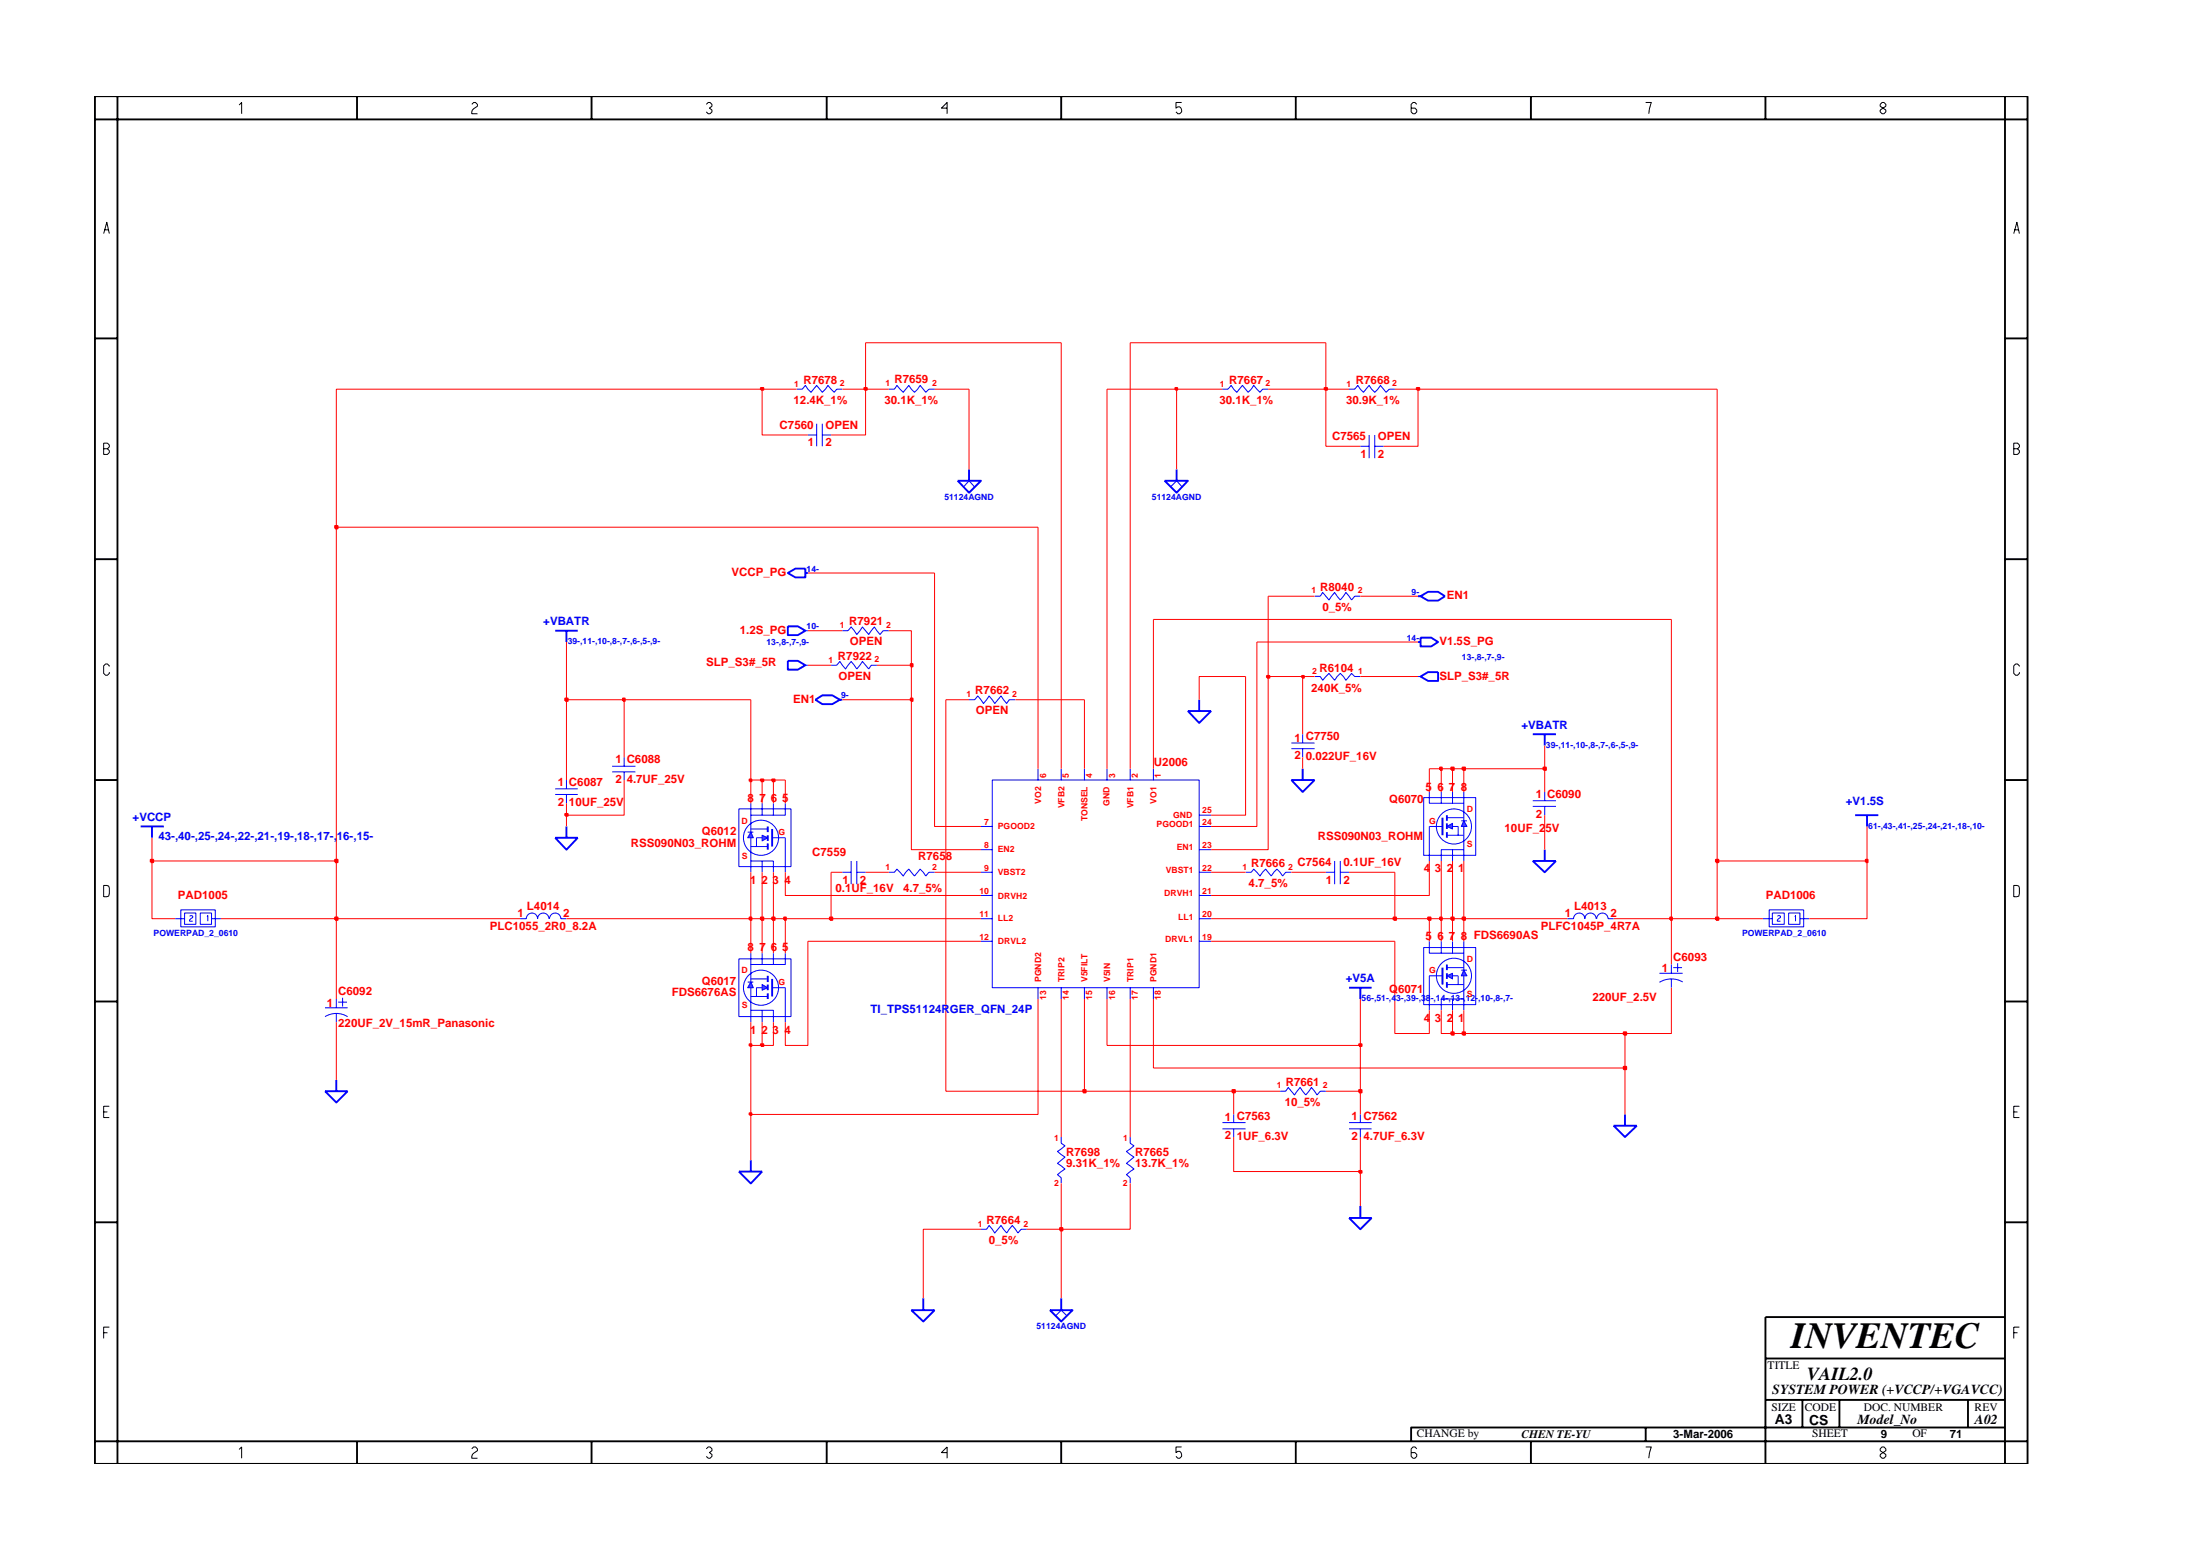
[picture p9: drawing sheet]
<svg xmlns="http://www.w3.org/2000/svg" width="297mm" height="210mm" viewBox="0 0 297 210" stroke-linecap="round" stroke-linejoin="round" font-family="sans-serif">
<path d="M106.4 89.2h1.3l1 .6-1 .6h-1.3zM19 111.5h3.1M20.5 111.5v1.6M75 113.1h3l-1.5 1.6zM76.5 111.5v1.6M174.4 105.3h3.1l-1.6 1.6zM175.9 103.7v1.6M104.3 132.1v2.4" fill="none" stroke="#00f" stroke-width=".25"/>
<g fill="none" stroke="#00f" stroke-width=".14">
<path d="M109.1 58.7h1.2M110.3 57.2v3M111 58.7h1.2M111 57.2v3M120 52.5h.8l.3-.5 .8 .9 .8-.9 .8 .9 .7-.9 .8 .9 .4-.4h.8M165 52.5h.8l.4-.5 .8 .9 .8-.9 .7 .9 .8-.9 .8 .9 .4-.4h.7M182.1 52.5h.8l.4-.5 .8 .9 .8-.9 .7 .9 .8-.9 .7 .9 .5-.4h.7M108.7 89.8h.4M112.2 89.8h.8l.4-.5 .8 1 .7-1 .8 1 .7-1 .9 1 .3-.5h.8M113.7 85.1h.8l.4-.5 .8 1 .7-1 .9 1 .8-1 .7 1 .4-.5h.8M175.9 99.1v1.2M132.4 111.5h1.6"/>
<path d="M132.4 114.7h1.6M132.4 117.7h1.6M134 105.3h27.9v28h-27.9zM140.2 103.7v1.6M143.3 103.7v1.6M146.4 103.7v1.6M149.5 103.7v1.6M152.6 103.7v1.6M155.7 103.7v1.6M161.9 111.5h1.6M161.9 114.7h1.6M161.9 117.7h1.6"/>
<path d="M161.9 110h1.6M174.4 100.3h3.1M174.4 101h3.1M175.9 101v1.2M104.3 133.3h1.7M132.4 120.8h1.6M132.4 124h1.6M132.4 127h1.6M140.2 133.3v1.5M143.3 133.3v1.5M146.4 133.3v1.5M149.5 133.3v1.5"/>
<path d="M152.6 133.3v1.5M155.7 133.3v1.5M161.9 120.8h1.6M161.9 124h1.6M161.9 127h1.6"/>
</g>
<path d="M101.4 132.5l.3 .8h-.7z" fill="#3c3cc8"/>
<path d="M101 132.5h.7M101.4 132.5l.3 .8h-.7z" fill="none" stroke="#00f" stroke-width=".14"/>
<path d="M102.9 132.9l.8 .4-.8 .3z" fill="#3c3cc8"/>
<g fill="none" stroke="#00f" stroke-width=".14">
<path d="M158 65.7l.9-.8 .7 .8M108.7 85.1h.4M130.8 94.4h.8l.4-.5 .8 1 .7-1 .8 1 .9-1 .7 1 .4-.5h.8M82.7 103.4h3.1M82.7 104.2h3.1M84.3 102.2v1.2M84.3 104.2v1.1M168.2 117.7h.7l.4-.4 .8 .9 .8-.9 .7 .9 .8-.9 .8 .9 .4-.5h.8M179 117.7h1.2M180.2 116.2v3.1M181 117.7h1.1M181 116.2v3.1"/>
<path d="M207 108.1h3.1M207 108.8h3.1M208.6 106.9v1.2M208.6 108.8v1.2M43.9 137.2a2.88 2.88 0 0 1 3 0M43.9 136h3M45.4 134.8v1.2M45.4 136.8v1.2M45.7 135.2h1.1M46.3 134.6v1.2M99.8 129.4h7v7.8h-7zM101.4 134.5h2.3"/>
<path d="M101.4 132.1h2.3M101.4 128.6v3.9M101.4 133.3v4.7M101.4 136.3h3v1.7M102.9 132.9l.8 .4-.8 .3zM102.9 133.3h-.8v1.2M102.9 128.6v1.6M102.9 136.3v1.7M104.4 128.6v1.6M106 128.6v1.6h-4.6M106 133.3v4.7M193 131.7h1.8"/>
<path d="M224.1 131.3h3.1M225.7 130.2v1.1M225.7 132.1v1.2M225.9 130.6h1.2M226.5 130v1.2M227.2 132.5a3 3 0 0 0-3.2 .1M143.3 153.4v.9l.5 .3-1 .8 1 .8-1 .8 1 .8-1 .7 .5 .4v.8M152.6 153.4v.9l.5 .3-1 .8 1 .8-1 .8 1 .8-1 .7 .5 .4v.8M165 151.5h3.2M165 152.3h3.2M166.6 150.4v1.1M166.6 152.3v1.1"/>
<path d="M172.8 147.3h.8l.3-.5 .9 1 .7-1 .8 1 .8-1 .7 1 .5-.5h.7M182.1 151.5h3.1M182.1 152.3h3.1M183.7 150.4v1.1M183.7 152.3v1.1"/>
<circle cx="102.7" cy="133.3" r="2.37"/>
</g>
<g fill="none" stroke="#00f" stroke-width=".25">
<path d="M157.3 64.9h3.1l-1.5 1.6zM158.9 63.4v1.5M106.4 84.5h1.3l1 .6-1 .6h-1.3zM160.4 96h3.1l-1.6 1.6zM161.9 94.4v1.6M103.7 131.7v.8M103.7 132.9v.7M103.7 134.1v.7M182.1 133.3h3.1M183.7 133.3v1.5M194.8 130.6v2.3M99.8 158.1h3.1l-1.5 1.6z"/>
<path d="M101.4 156.6v1.5"/>
</g>
<path d="M197.6 130.9l.5 .8h-.8z" fill="#3c3cc8"/>
<path d="M197.3 130.9h.8M197.6 130.9l.5 .8h-.8z" fill="none" stroke="#00f" stroke-width=".14"/>
<path d="M195.4 131.7l.7-.4v.8z" fill="#3c3cc8"/>
<g fill="none" stroke="#00f" stroke-width=".14">
<path d="M177.5 80.5h.8l.3-.5 .8 1 .8-1 .8 1 .7-1 .8 1 .4-.5h.8M113.7 117.7h1.2M114.9 116.2v3.1M115.7 117.7h1.2M115.7 116.2v3.1M193 111.5h1.8M192.2 127.9h7v7.7h-7zM193 127v1.6h4.6M193 131.7v4.6M194.6 127v1.6M195.4 131.7l.7-.4v.8zM195.4 132.9h2.2"/>
<path d="M195.4 130.6h2.2M196.1 131.7h.8v1.2M196.1 127v1.6M196.1 134.8v1.5M197.6 127v3.9M197.6 131.7v4.6M197.6 134.8h-3v1.5M238 124h1.3M238.9 122.8h4.6v2.3h-4.6zM239.3 123.2h1.6v1.5h-1.6zM240 123.6h.1h.3v.2l-.4 .3v.2h.4M241.5 123.2h1.5v1.5h-1.5z"/>
<path d="M242.3 123.7l.1-.1v.7M243 124h1.3"/>
<circle cx="196.3" cy="131.7" r="2.37"/>
</g>
<g fill="none" stroke="#00f" stroke-width=".25">
<path d="M75 85.1h3M76.5 85.1v1.5M110.1 94.4l.9-.6h1.4l1 .6-1 .6h-1.4zM113.4 94.4h.3M191.5 80.5h.3M191.5 86.6h.3M191.8 80.5l1-.6h1.4l.9 .6-.9 .6h-1.4zM191.8 86h1.4l1 .6-1 .6h-1.4zM194.8 110.3v2.4M207 116.2h3.1l-1.5 1.5zM208.6 114.7v1.5M250.5 110h3.1"/>
<path d="M252.1 110v1.5M195.4 130.2v.7M195.4 131.3v.8M195.4 132.5v.8M43.9 147.3h3l-1.5 1.5zM45.4 145.7v1.6M123 176.8h3.2l-1.5 1.5zM124.7 175.2v1.6"/>
</g>
<path d="M197.6 110.8l.5 .7h-.8z" fill="#3c3cc8"/>
<path d="M197.3 110.8h.8M197.6 110.8l.5 .7h-.8z" fill="none" stroke="#00f" stroke-width=".14"/>
<path d="M195.4 111.5l.7-.4v.8z" fill="#3c3cc8"/>
<g fill="none" stroke="#00f" stroke-width=".14">
<path d="M107.6 52.5h.7l.4-.5 .8 .9 .8-.9 .7 .9 .8-.9 .8 .9 .4-.4h.7M184.9 58.7v3.1M185.6 58.7v3.1M130.1 65.7l.7-.8 .8 .8M183.7 60.2h1.2M185.6 60.2h1.2M177.5 91.3h.8l.3 .5 .8-.9 .8 .9 .8-.9 .7 .9 .8-.9 .4 .4h.8M191.5 91.3h.3M75 106.5h3M75 107.2h3M76.5 105.3v1.2M76.5 107.2v1.2"/>
<path d="M104.3 113.1h1.7M120 117.7h.8l.3-.4 .8 .9 .8-.9 .8 .9 .7-.9 .8 .9 .4-.5h.8M192.2 107.6h7v7.8h-7zM193 106.9v1.5h4.6M193 111.5v4.7M194.6 106.9v1.5M195.4 111.5l.7-.4v.8zM195.4 112.7h2.2M195.4 110.3h2.2M196.1 111.5h.8v1.2M196.1 106.9v1.5M196.1 114.7v1.5"/>
<path d="M197.6 106.9v3.9M197.6 111.5v4.7M197.6 114.7h-3v1.5M23.7 124h1.2M24.4 122.8h4.7v2.3h-4.7zM24.9 123.2h1.5v1.5h-1.5zM25.6 123.6h.2h.2v.2l-.4 .3v.2h.4M27 123.2h1.6v1.5h-1.6zM28 123.7l.1-.1v.7M28.6 124h1.2M70.2 124h.9a.76 .76 0 0 1 .7-.8 .76 .76 0 0 1 .8 .8 .76 .76 0 0 1 .7-.8 .76 .76 0 0 1 .8 .8M74.2 124a.76 .76 0 0 1 .8-.8 .76 .76 0 0 1 .7 .8h.8"/>
<path d="M211.6 124h.9a.76 .76 0 0 1 .7-.8 .76 .76 0 0 1 .8 .8 .76 .76 0 0 1 .7-.8 .76 .76 0 0 1 .8 .8M215.6 124a.76 .76 0 0 1 .8-.8 .76 .76 0 0 1 .7 .8h.8M132.4 165.9h.8l.3-.5 .8 1 .9-1 .7 1 .8-1 .7 1 .5-.5h.7M142.5 177.6l.8-.8 .7 .8"/>
<circle cx="196.3" cy="111.5" r="2.37"/>
</g>
<g fill="none" stroke="#00f" stroke-width=".25">
<path d="M106.4 77.3l1-.6h1.3v1.2h-1.3zM108.7 77.3h.4M129.3 64.9h3.1l-1.6 1.6zM130.8 63.4v1.5M191.8 91.3l1-.6h1.4v1.2h-1.4zM207 99.1h3.1M208.6 99.1v1.5M104.3 111.9v2.3M195.4 110v.8M195.4 111.1v.8M195.4 112.3v.8M217.9 151.9h3.1l-1.6 1.5z"/>
<path d="M219.4 150.4v1.5M141.8 176.8h3l-1.5 1.5zM143.3 175.2v1.6M182.1 164.4h3.1l-1.5 1.5zM183.7 162.8v1.6"/>
</g>
<path d="M101.4 112.3l.3 .8h-.7z" fill="#3c3cc8"/>
<path d="M101 112.3h.7M101.4 112.3l.3 .8h-.7z" fill="none" stroke="#00f" stroke-width=".14"/>
<path d="M102.9 112.7l.8 .4-.8 .4z" fill="#3c3cc8"/>
<g fill="none" stroke="#00f" stroke-width=".14">
<path d="M99.8 109.2h7v7.8h-7zM101.4 114.2h2.3M101.4 111.9h2.3M101.4 108.4v3.9M101.4 113.1v4.6M101.4 116.2h3v1.5M102.9 112.7l.8 .4-.8 .4zM102.9 113.1h-.8v1.1M102.9 108.4v1.6M102.9 116.2v1.5M104.4 108.4v1.6M106 108.4v1.6h-4.6"/>
<path d="M106 113.1v4.6"/>
<circle cx="102.7" cy="113.1" r="2.37"/>
</g>
<path d="M103.7 111.5v.8M103.7 112.7v.8M103.7 113.8v.9" fill="none" stroke="#00f" stroke-width=".25"/>
<path d="M132.4 165.9h-7.7v9.3M138.6 165.9h4.7v9.3" fill="none" stroke="#f00" stroke-width=".14"/>
<path d="M143.1 165.7h.4v.4h-.4z" fill="#8e2323"/>
<path d="M143.1 165.7h.4v.4h-.4z" fill="none" stroke="#f00" stroke-width=".25"/>
<path d="M143.3 159.7v6.2h9.3v-6.2M166.6 153.4v4.7h17.1v4.7" fill="none" stroke="#f00" stroke-width=".14"/>
<path d="M183.5 158h.3v.3h-.3z" fill="#8e2323"/>
<path d="M183.5 158h.3v.3h-.3z" fill="none" stroke="#f00" stroke-width=".25"/>
<path d="M143.3 134.8v18.6M152.6 134.8v18.6M101.4 150.4v6.2M183.7 153.4v4.7" fill="none" stroke="#f00" stroke-width=".14"/>
<path d="M101.2 150.2h.3v.3h-.3z" fill="#8e2323"/>
<path d="M101.2 150.2h.3v.3h-.3z" fill="none" stroke="#f00" stroke-width=".25"/>
<path d="M127.7 94.4v52.9h18.7M140.2 134.8v15.6h-38.8v-9.3M166.6 147.3v3.1M183.7 147.3v3.1M219.4 144.1v6.3" fill="none" stroke="#f00" stroke-width=".14"/>
<path d="M146.2 147.1h.4v.3h-.4z" fill="#8e2323"/>
<path d="M146.2 147.1h.4v.3h-.4z" fill="none" stroke="#f00" stroke-width=".25"/>
<path d="M146.4 134.8v12.5h20.2" fill="none" stroke="#f00" stroke-width=".14"/>
<path d="M166.4 147.1h.3v.3h-.3z" fill="#8e2323"/>
<path d="M166.4 147.1h.3v.3h-.3z" fill="none" stroke="#f00" stroke-width=".25"/>
<path d="M166.6 147.3h6.2M179 147.3h4.7" fill="none" stroke="#f00" stroke-width=".14"/>
<path d="M183.5 147.1h.3v.3h-.3z" fill="#8e2323"/>
<path d="M183.5 147.1h.3v.3h-.3z" fill="none" stroke="#f00" stroke-width=".25"/>
<path d="M45.4 138v7.7M155.7 134.8v9.3h63.7M183.7 141.1v6.2" fill="none" stroke="#f00" stroke-width=".14"/>
<path d="M219.2 144h.4v.3h-.4z" fill="#8e2323"/>
<path d="M219.2 144h.4v.3h-.4z" fill="none" stroke="#f00" stroke-width=".25"/>
<path d="M219.4 139.5v4.6" fill="none" stroke="#f00" stroke-width=".14"/>
<path d="M101.2 140.9h.3v.3h-.3z" fill="#8e2323"/>
<path d="M101.2 140.9h.3v.3h-.3z" fill="none" stroke="#f00" stroke-width=".25"/>
<path d="M101.4 138v3.1h1.5" fill="none" stroke="#f00" stroke-width=".14"/>
<path d="M102.7 140.9h.4v.3h-.4z" fill="#8e2323"/>
<path d="M102.7 140.9h.4v.3h-.4z" fill="none" stroke="#f00" stroke-width=".25"/>
<path d="M102.9 138v3.1h1.5v-3.1M109.1 127v14.1h-3.1v-3.1M149.5 134.8v6.3h34.2" fill="none" stroke="#f00" stroke-width=".14"/>
<path d="M183.5 140.9h.3v.3h-.3z" fill="#8e2323"/>
<path d="M183.5 140.9h.3v.3h-.3z" fill="none" stroke="#f00" stroke-width=".25"/>
<path d="M183.7 134.8v6.3M188.3 127v12.5h4.7v-3.2M194.6 136.3v3.2h1.5" fill="none" stroke="#f00" stroke-width=".14"/>
<path d="M195.9 139.3h.4v.3h-.4z" fill="#8e2323"/>
<path d="M195.9 139.3h.4v.3h-.4z" fill="none" stroke="#f00" stroke-width=".25"/>
<path d="M196.1 136.3v3.2h1.5" fill="none" stroke="#f00" stroke-width=".14"/>
<path d="M197.5 139.3h.3v.3h-.3z" fill="#8e2323"/>
<path d="M197.5 139.3h.3v.3h-.3z" fill="none" stroke="#f00" stroke-width=".25"/>
<path d="M197.6 136.3v3.2h21.8" fill="none" stroke="#f00" stroke-width=".14"/>
<path d="M219.2 139.3h.4v.3h-.4z" fill="#8e2323"/>
<path d="M219.2 139.3h.4v.3h-.4z" fill="none" stroke="#f00" stroke-width=".25"/>
<g fill="none" stroke="#f00" stroke-width=".14">
<path d="M20.5 116.2v7.8h3.2M29.8 124h15.6v10.8M101.4 124v4.6M102.9 124v4.6M104.4 124v4.6M106 124v4.6M109.1 127h23.3M163.5 127h24.8M193 124v3M194.6 124v3M196.1 124v3M197.6 124v3"/>
<path d="M225.7 133.3v6.2h-6.3M225.7 124v6.2"/>
</g>
<path d="M45.2 123.8h.4v.3h-.4z" fill="#8e2323"/>
<path d="M45.2 123.8h.4v.3h-.4z" fill="none" stroke="#f00" stroke-width=".25"/>
<path d="M45.4 116.2v7.8h24.8M76.5 124h24.9" fill="none" stroke="#f00" stroke-width=".14"/>
<path d="M101.2 123.8h.3v.3h-.3z" fill="#8e2323"/>
<path d="M101.2 123.8h.3v.3h-.3z" fill="none" stroke="#f00" stroke-width=".25"/>
<path d="M101.4 117.7v6.3h1.5" fill="none" stroke="#f00" stroke-width=".14"/>
<path d="M102.7 123.8h.4v.3h-.4z" fill="#8e2323"/>
<path d="M102.7 123.8h.4v.3h-.4z" fill="none" stroke="#f00" stroke-width=".25"/>
<path d="M102.9 117.7v6.3h1.5" fill="none" stroke="#f00" stroke-width=".14"/>
<path d="M104.3 123.8h.3v.3h-.3z" fill="#8e2323"/>
<path d="M104.3 123.8h.3v.3h-.3z" fill="none" stroke="#f00" stroke-width=".25"/>
<path d="M104.4 117.7v6.3h1.6" fill="none" stroke="#f00" stroke-width=".14"/>
<path d="M105.9 123.8h.2v.3h-.2z" fill="#8e2323"/>
<path d="M105.9 123.8h.2v.3h-.2z" fill="none" stroke="#f00" stroke-width=".25"/>
<path d="M106 124h6.2" fill="none" stroke="#f00" stroke-width=".14"/>
<path d="M112 123.8h.4v.3h-.4z" fill="#8e2323"/>
<path d="M112 123.8h.4v.3h-.4z" fill="none" stroke="#f00" stroke-width=".25"/>
<path d="M112.2 117.7v6.3h20.2M163.5 124h24.8" fill="none" stroke="#f00" stroke-width=".14"/>
<path d="M188.2 123.8h.3v.3h-.3z" fill="#8e2323"/>
<path d="M188.2 123.8h.3v.3h-.3z" fill="none" stroke="#f00" stroke-width=".25"/>
<path d="M188.3 117.7v6.3h4.7" fill="none" stroke="#f00" stroke-width=".14"/>
<path d="M192.8 123.8h.4v.3h-.4z" fill="#8e2323"/>
<path d="M192.8 123.8h.4v.3h-.4z" fill="none" stroke="#f00" stroke-width=".25"/>
<path d="M193 124h1.6" fill="none" stroke="#f00" stroke-width=".14"/>
<path d="M194.4 123.8h.3v.3h-.3z" fill="#8e2323"/>
<path d="M194.4 123.8h.3v.3h-.3z" fill="none" stroke="#f00" stroke-width=".25"/>
<path d="M194.6 116.2v7.8h1.5" fill="none" stroke="#f00" stroke-width=".14"/>
<path d="M195.9 123.8h.4v.3h-.4z" fill="#8e2323"/>
<path d="M195.9 123.8h.4v.3h-.4z" fill="none" stroke="#f00" stroke-width=".25"/>
<path d="M196.1 116.2v7.8h1.5" fill="none" stroke="#f00" stroke-width=".14"/>
<path d="M197.5 123.8h.3v.3h-.3z" fill="#8e2323"/>
<path d="M197.5 123.8h.3v.3h-.3z" fill="none" stroke="#f00" stroke-width=".25"/>
<path d="M197.6 116.2v7.8h14M217.9 124h7.8" fill="none" stroke="#f00" stroke-width=".14"/>
<path d="M225.5 123.8h.2v.3h-.2z" fill="#8e2323"/>
<path d="M225.5 123.8h.2v.3h-.2z" fill="none" stroke="#f00" stroke-width=".25"/>
<path d="M225.7 83.6v40.4h6.1" fill="none" stroke="#f00" stroke-width=".14"/>
<path d="M231.7 123.8h.3v.3h-.3z" fill="#8e2323"/>
<path d="M231.7 123.8h.3v.3h-.3z" fill="none" stroke="#f00" stroke-width=".25"/>
<path d="M106 117.7v3.1h26.4M112.2 117.7h1.5M116.9 117.7h3.1M126.2 117.7h6.2M163.5 117.7h4.7M174.4 117.7h4.6M182.1 117.7h6.2M193 116.2v4.6h-29.5M231.8 116.2v7.8h6.2M252.1 116.2v7.8h-7.8" fill="none" stroke="#f00" stroke-width=".14"/>
<path d="M20.3 116h.4v.4h-.4z" fill="#8e2323"/>
<path d="M20.3 116h.4v.4h-.4z" fill="none" stroke="#f00" stroke-width=".25"/>
<path d="M20.5 113.1v3.1h24.9" fill="none" stroke="#f00" stroke-width=".14"/>
<path d="M45.2 116h.4v.4h-.4z" fill="#8e2323"/>
<path d="M45.2 116h.4v.4h-.4z" fill="none" stroke="#f00" stroke-width=".25"/>
<path d="M45.4 71.1v45.1" fill="none" stroke="#f00" stroke-width=".14"/>
<path d="M231.7 116h.3v.4h-.3z" fill="#8e2323"/>
<path d="M231.7 116h.3v.4h-.3z" fill="none" stroke="#f00" stroke-width=".25"/>
<path d="M231.8 52.5v63.7h20.3" fill="none" stroke="#f00" stroke-width=".14"/>
<path d="M251.9 116h.3v.4h-.3z" fill="#8e2323"/>
<path d="M251.9 116h.3v.4h-.3z" fill="none" stroke="#f00" stroke-width=".25"/>
<path d="M126.2 77.3v34.2h6.2M123 94.4v20.3h9.4M169.7 86.6v24.9h-6.2M171.2 91.3v23.4h-7.7M76.5 110v1.5M208.6 110v4.7M252.1 111.5v4.7" fill="none" stroke="#f00" stroke-width=".14"/>
<path d="M76.3 109.8h.4v.3h-.4z" fill="#8e2323"/>
<path d="M76.3 109.8h.4v.3h-.4z" fill="none" stroke="#f00" stroke-width=".25"/>
<path d="M76.5 94.4v10.9M168.2 91.3v18.7h-4.7M84.3 105.3v4.7h-7.8v-1.6M101.4 105.3v3.1M102.9 105.3v3.1M104.4 105.3v3.1M106 105.3v3.1M193 103.7v3.2M194.6 103.7v3.2M196.1 103.7v3.2M197.6 103.7v3.2M208.6 103.7v3.2" fill="none" stroke="#f00" stroke-width=".14"/>
<path d="M101.2 105.2h.3v.2h-.3z" fill="#8e2323"/>
<path d="M101.2 105.2h.3v.2h-.3z" fill="none" stroke="#f00" stroke-width=".25"/>
<path d="M101.4 94.4v10.9h1.5" fill="none" stroke="#f00" stroke-width=".14"/>
<path d="M102.7 105.2h.4v.2h-.4z" fill="#8e2323"/>
<path d="M102.7 105.2h.4v.2h-.4z" fill="none" stroke="#f00" stroke-width=".25"/>
<path d="M102.9 105.3h1.5" fill="none" stroke="#f00" stroke-width=".14"/>
<path d="M104.3 105.2h.3v.2h-.3z" fill="#8e2323"/>
<path d="M104.3 105.2h.3v.2h-.3z" fill="none" stroke="#f00" stroke-width=".25"/>
<path d="M143.3 46.3v57.4M149.5 52.5v51.2M152.6 46.3v57.4M140.2 71.1v32.6M146.4 94.4v9.3M155.7 83.6v20.1M104.4 105.3h1.6M175.9 102.2v1.5M193 103.7h1.6" fill="none" stroke="#f00" stroke-width=".14"/>
<path d="M194.4 103.6h.3v.3h-.3z" fill="#8e2323"/>
<path d="M194.4 103.6h.3v.3h-.3z" fill="none" stroke="#f00" stroke-width=".25"/>
<path d="M194.6 103.7h1.5" fill="none" stroke="#f00" stroke-width=".14"/>
<path d="M195.9 103.6h.4v.3h-.4z" fill="#8e2323"/>
<path d="M195.9 103.6h.4v.3h-.4z" fill="none" stroke="#f00" stroke-width=".25"/>
<path d="M196.1 103.7h1.5" fill="none" stroke="#f00" stroke-width=".14"/>
<path d="M197.5 103.6h.3v.3h-.3z" fill="#8e2323"/>
<path d="M197.5 103.6h.3v.3h-.3z" fill="none" stroke="#f00" stroke-width=".25"/>
<path d="M197.6 103.7h11" fill="none" stroke="#f00" stroke-width=".14"/>
<path d="M208.4 103.6h.3v.3h-.3z" fill="#8e2323"/>
<path d="M208.4 103.6h.3v.3h-.3z" fill="none" stroke="#f00" stroke-width=".25"/>
<path d="M84.3 94.4v7.8M175.9 91.3v7.8M208.6 100.6v3.1" fill="none" stroke="#f00" stroke-width=".14"/>
<path d="M76.3 94.3h.4v.3h-.4z" fill="#8e2323"/>
<path d="M76.3 94.3h.4v.3h-.4z" fill="none" stroke="#f00" stroke-width=".25"/>
<path d="M76.5 86.6v7.8h7.8" fill="none" stroke="#f00" stroke-width=".14"/>
<path d="M84.1 94.3h.3v.3h-.3z" fill="#8e2323"/>
<path d="M84.1 94.3h.3v.3h-.3z" fill="none" stroke="#f00" stroke-width=".25"/>
<path d="M84.3 94.4h17.1M113.7 94.4h9.3" fill="none" stroke="#f00" stroke-width=".14"/>
<path d="M123 94.3h.2v.3h-.2z" fill="#8e2323"/>
<path d="M123 94.3h.2v.3h-.2z" fill="none" stroke="#f00" stroke-width=".25"/>
<path d="M123 89.8v4.6M127.7 94.4h3.1M137.1 94.4h9.3M168.2 91.3h-6.3v3.1" fill="none" stroke="#f00" stroke-width=".14"/>
<path d="M171.1 91.2h.3v.3h-.3z" fill="#8e2323"/>
<path d="M171.1 91.2h.3v.3h-.3z" fill="none" stroke="#f00" stroke-width=".25"/>
<path d="M171.2 80.5v10.8h4.7" fill="none" stroke="#f00" stroke-width=".14"/>
<path d="M175.8 91.2h.3v.3h-.3z" fill="#8e2323"/>
<path d="M175.8 91.2h.3v.3h-.3z" fill="none" stroke="#f00" stroke-width=".25"/>
<path d="M109.1 89.8h3.1M118.4 89.8h4.6M175.9 91.3h1.6M183.7 91.3h7.8" fill="none" stroke="#f00" stroke-width=".14"/>
<path d="M123 89.6h.2v.3h-.2z" fill="#8e2323"/>
<path d="M123 89.6h.2v.3h-.2z" fill="none" stroke="#f00" stroke-width=".25"/>
<path d="M109.1 77.3h17.1M109.1 85.1h4.6M120 85.1h3v4.7M155.7 83.6h70M169.7 86.6h21.8M171.2 80.5h6.3M183.7 80.5h7.8" fill="none" stroke="#f00" stroke-width=".14"/>
<path d="M45.2 71h.4v.3h-.4z" fill="#8e2323"/>
<path d="M45.2 71h.4v.3h-.4z" fill="none" stroke="#f00" stroke-width=".25"/>
<path d="M109.1 58.7h-6.2v-6.2h-57.5v18.6h94.8M116.9 52.5v6.2h-4.7M130.8 52.5v10.9M158.9 52.5v10.9M179 52.5v7.7h4.7M191.5 52.5v7.7h-4.7" fill="none" stroke="#f00" stroke-width=".14"/>
<path d="M102.7 52.4h.4v.2h-.4z" fill="#8e2323"/>
<path d="M102.7 52.4h.4v.2h-.4z" fill="none" stroke="#f00" stroke-width=".25"/>
<path d="M102.9 52.5h4.7M113.7 52.5h3.2" fill="none" stroke="#f00" stroke-width=".14"/>
<path d="M116.7 52.4h.3v.2h-.3z" fill="#8e2323"/>
<path d="M116.7 52.4h.3v.2h-.3z" fill="none" stroke="#f00" stroke-width=".25"/>
<path d="M116.9 46.3v6.2h3.1M126.2 52.5h4.6M149.5 52.5h9.4" fill="none" stroke="#f00" stroke-width=".14"/>
<path d="M158.7 52.4h.2v.2h-.2z" fill="#8e2323"/>
<path d="M158.7 52.4h.2v.2h-.2z" fill="none" stroke="#f00" stroke-width=".25"/>
<path d="M158.9 52.5h6.1M171.2 52.5h7.8" fill="none" stroke="#f00" stroke-width=".14"/>
<path d="M178.8 52.4h.4v.2h-.4z" fill="#8e2323"/>
<path d="M178.8 52.4h.4v.2h-.4z" fill="none" stroke="#f00" stroke-width=".25"/>
<path d="M179 46.3v6.2h3.1M188.3 52.5h3.2" fill="none" stroke="#f00" stroke-width=".14"/>
<path d="M191.3 52.4h.3v.2h-.3z" fill="#8e2323"/>
<path d="M191.3 52.4h.3v.2h-.3z" fill="none" stroke="#f00" stroke-width=".25"/>
<path d="M116.9 46.3h26.4M152.6 46.3h26.4M191.5 52.5h40.3" fill="none" stroke="#f00" stroke-width=".14"/>
<g fill="none" stroke="#000" stroke-width=".25">
<path d="M12.8 13h261v184.6h-261zM12.8 16.1h261M15.9 13v184.6M48.2 13v3.1M79.9 13v3.1M111.6 13v3.1M143.3 13v3.1M174.9 13v3.1M206.7 13v3.1M238.4 13v3.1M270.7 13v184.6M12.8 45.7h3.1"/>
<path d="M270.7 45.7h3.1M12.8 75.5h3.1M270.7 75.5h3.1M12.8 105.3h3.1M270.7 105.3h3.1M12.8 135.2h3.1M270.7 135.2h3.1M12.8 165h3.1M270.7 165h3.1M270.7 177.7h-32.3v19.9M12.8 194.5h261M48.2 194.5v3.1"/>
<path d="M79.9 194.5v3.1M111.6 194.5v3.1M143.3 194.5v3.1M174.9 194.5v3.1M206.7 194.5v3.1M222.2 192.6v1.9M238.4 183.3h32.3M238.4 188.9h32.3M243.4 188.9v3.7M248.4 188.9v3.7M265.7 188.9v3.7M270.7 192.6h-80.2v1.9"/>
</g>
<g fill="none" stroke="#000" stroke-width=".14">
<path d="M32.3 14.2l.3-.4v1.6M63.7 14.1l.3-.3h.2l.3 .3v.2l-.5 .4-.3 .4v.3h.8M95.4 14.1l.2-.3h.3l.2 .3v.2l-.3 .3 .3 .2v.3l-.2 .3h-.3l-.2-.3M127.9 14.6h-.8l.8-.8v1.6M159.5 13.8h-.7v.8l.2-.2a.5 .5 0 0 1 .5 .7l-.2 .3h-.3l-.2-.3M191.3 14.1l-.3-.3h-.2l-.3 .3v1l.3 .3h.2l.3-.3v-.3l-.3-.2h-.5M222.2 13.8h.8l-.4 1.6M253.9 14.1l.2-.3h.3l.2 .3v.2l-.7 .5v.3l.2 .3h.3l.2-.3v-.3l-.7-.5zM14 31.5l.4-1.5 .4 1.5M14.1 31h.6M271.9 31.5l.4-1.5 .4 1.5M272 31h.6"/>
<path d="M14 59.8h.5l.3 .3v.2l-.3 .3 .3 .2v.3l-.3 .2h-.5zM14 60.6h.5M271.9 60.6h.5l.3-.3v-.2l-.3-.3h-.5v1.5h.5l.3-.2v-.3l-.3-.2M14.8 89.9l-.3-.3h-.2l-.3 .3v1l.3 .2h.2l.3-.2v-.2M272.7 89.9l-.3-.3h-.3l-.2 .3v1l.2 .2h.3l.3-.2v-.2M14 119.5l.7 .1 .1 .2-.1 1.1-.7 .1zM271.9 119.5l.7 .1 .1 .2-.1 1.1-.7 .1zM14 150.1h.5M14.8 149.3h-.8v1.5h.8M271.9 150.1h.5M272.7 149.3h-.8v1.5h.8M14 179.9h.5"/>
<path d="M14.8 179.1h-.8v1.5M271.9 179.9h.5M272.7 179.1h-.8v1.5M32.3 195.6l.3-.3v1.5M63.7 195.5l.3-.2h.2l.3 .2v.3l-.7 .5-.1 .2v.3h.8M95.4 195.5l.2-.2h.3l.2 .2v.3l-.3 .2 .3 .3v.2l-.2 .3h-.3l-.2-.3M127.9 196h-.8l.8-.7v1.5M159.5 195.3h-.7v.7l.2-.1a.5 .5 0 0 1 .5 .6l-.2 .3h-.3l-.2-.3M191.3 195.5l-.3-.2h-.2l-.3 .2v1l.3 .3h.2l.3-.3v-.2l-.3-.3h-.5M222.2 195.3h.8l-.4 1.5M254.1 195.3l-.2 .2v.3l.7 .5v.2l-.2 .3h-.3l-.2-.3v-.2l.7-.5v-.3l-.2-.2z"/>
</g>
<text font-size="5" x="241.8" y="182">INVENTEC</text>
<text font-size="2.5" x="244" y="186.3">VAIL2.0</text>
<g font-size="1.9">
<text x="239.3" y="188.1">SYSTEM POWER (+VCCP/+VGAVCC)</text>
<text x="239.6" y="192.2">A3</text>
<text x="244.3" y="192.3">CS</text>
<text x="250.8" y="192.2">Model_No</text>
<text x="266.6" y="192.2">A02</text>
</g>
<g font-size="1.6" fill="#f00">
<text x="108.5" y="51.8">R7678</text>
<text x="120.8" y="51.7">R7659</text>
<text x="166" y="51.8">R7667</text>
<text x="183.1" y="51.8">R7668</text>
<text x="105.3" y="57.9">C7560</text>
<text x="107.1" y="54.5">12.4K_1%</text>
<text x="111.4" y="57.9">OPEN</text>
<text x="119.4" y="54.5">30.1K_1%</text>
<text x="164.6" y="54.5">30.1K_1%</text>
<text x="179.9" y="59.4">C7565</text>
<text x="181.7" y="54.5">30.9K_1%</text>
<text x="186" y="59.4">OPEN</text>
<text x="109.1" y="60.2">1</text>
<text x="111.4" y="60.2">2</text>
<text x="183.7" y="61.8">1</text>
<text x="186" y="61.8">2</text>
<text x="98.8" y="77.7">VCCP_PG</text>
<text x="178.2" y="79.7">R8040</text>
<text x="178.6" y="82.4">0_5%</text>
<text x="195.4" y="80.9">EN1</text>
<text x="95.3" y="89.8">SLP_S3#_5R</text>
<text x="99.9" y="85.5">1.2S_PG</text>
<text x="113.1" y="89">R7922</text>
<text x="114.7" y="84.4">R7921</text>
<text x="114.8" y="87.1">OPEN</text>
<text x="194.3" y="87.1">V1.5S_PG</text>
<text x="107.1" y="94.8">EN1</text>
<text x="113.2" y="91.8">OPEN</text>
<text x="131.7" y="93.7">R7662</text>
<text x="177" y="93.3">240K_5%</text>
<text x="178.2" y="90.6">R6104</text>
<text x="194.3" y="91.7">SLP_S3#_5R</text>
<text x="131.8" y="96.4">OPEN</text>
<text x="174.8" y="100.1">1 C7750</text>
<text x="75.3" y="106.1">1 C6087</text>
<text x="83.1" y="103">1 C6088</text>
<text x="83.1" y="105.7">2</text>
<text x="84.6" y="105.7">4.7UF_25V</text>
<text x="155.8" y="103.4">U2006</text>
<text x="174.8" y="102.4">2</text>
<text x="176.3" y="102.6">0.022UF_16V</text>
<text x="192.5" y="106.7">5</text>
<text x="194.1" y="106.7">6</text>
<text x="195.6" y="106.7">7</text>
<text x="197.2" y="106.7">8</text>
<text x="207.4" y="107.6">1 C6090</text>
<text x="75.3" y="108.8">2</text>
<text x="76.8" y="108.8">10UF_25V</text>
<text x="94.8" y="112.7">Q6012</text>
<text x="100.9" y="108.2">8</text>
<text x="102.5" y="108.2">7 6</text>
<text x="105.6" y="108.2">5</text>
<text x="177.9" y="113.3">RSS090N03_ROHM</text>
<text x="187.6" y="108.4">Q6070</text>
<text x="203.1" y="112.3">10UF_25V</text>
<text x="207.4" y="110.3">2</text>
<text x="85.2" y="114.2">RSS090N03_ROHM</text>
<text x="101.3" y="119.3">1 2 3</text>
<text x="105.9" y="119.3">4</text>
<text x="109.7" y="115.6">C7559</text>
<text x="113.7" y="119.3">1</text>
<text x="116.1" y="119.3">2</text>
<text x="124" y="116.1">R7658</text>
<text x="168.6" y="119.7">4.7_5%</text>
<text x="168.9" y="117">R7666</text>
<text x="175.2" y="116.9">C7564</text>
<text x="179" y="119.3">1</text>
<text x="181.4" y="116.9">0.1UF_16V</text>
<text x="181.4" y="119.3">2</text>
<text x="192.2" y="117.7">4</text>
<text x="193.7" y="117.7">3</text>
<text x="195.4" y="117.7">2</text>
<text x="196.9" y="117.7">1</text>
<text x="24" y="121.4">PAD1005</text>
<text x="66.1" y="125.5">PLC1055_2R0_8.2A</text>
<text x="69.9" y="123.7">1</text>
<text x="71.1" y="122.8">L4014</text>
<text x="76.1" y="123.7">2</text>
<text x="112.8" y="120.3">0.1UF_16V</text>
<text x="121.9" y="120.4">4.7_5%</text>
<text x="208.1" y="125.5">PLFC1045P_4R7A</text>
<text x="211.3" y="123.7">1</text>
<text x="212.5" y="122.8">L4013</text>
<text x="217.5" y="123.7">2</text>
<text x="238.4" y="121.4">PAD1006</text>
<text x="100.9" y="128.4">8 7 6 5</text>
<text x="192.5" y="126.9">5</text>
<text x="194.1" y="126.9">6</text>
<text x="195.6" y="126.9">7</text>
<text x="197.2" y="126.9">8</text>
<text x="199" y="126.8">FDS6690AS</text>
<text x="224.4" y="131.2">1</text>
<text x="225.9" y="129.7">C6093</text>
<text x="44.1" y="135.8">1</text>
<text x="45.7" y="134.3">C6092</text>
<text x="90.7" y="134.5">FDS6676AS</text>
<text x="94.8" y="132.9">Q6017</text>
<text x="187.6" y="134.1">Q6071</text>
<text x="192.2" y="138">4</text>
<text x="193.7" y="138">3</text>
<text x="195.4" y="138">2</text>
<text x="196.9" y="138">1</text>
<text x="215" y="135.1">220UF_2.5V</text>
<text x="45.7" y="138.5">220UF_2V_15mR_Panasonic</text>
<text x="101.3" y="139.5">1</text>
<text x="102.8" y="139.5">2 3</text>
<text x="105.9" y="139.5">4</text>
<text x="173.5" y="149.2">10_5%</text>
<text x="173.6" y="146.5">R7661</text>
<text x="144" y="156">R7698</text>
<text x="153.3" y="156">R7665</text>
<text x="165.4" y="151.3">1 C7563</text>
<text x="165.4" y="153.7">2</text>
<text x="167" y="153.9">1UF_6.3V</text>
<text x="182.5" y="153.9">2</text>
<text x="182.5" y="151.2">1 C7562</text>
<text x="184.1" y="153.9">4.7UF_6.3V</text>
<text x="144" y="157.5">9.31K_1%</text>
<text x="153.3" y="157.5">13.7K_1%</text>
<text x="133.2" y="165.1">R7664</text>
<text x="133.5" y="167.8">0_5%</text>
</g>
<g font-size="1.6" fill="#00f">
<text x="73.4" y="84.4">+VBATR</text>
<text x="205.4" y="98.3">+VBATR</text>
<text x="17.9" y="110.8">+VCCP</text>
<text x="21.4" y="113.4">43-,40-,25-,24-,22-,21-,19-,18-,17-,16-,15-</text>
<text x="249.2" y="108.6">+V1.5S</text>
<text x="117.5" y="136.7">TI_TPS51124RGER_QFN_24P</text>
<text x="181.7" y="132.5">+V5A</text>
</g>
<g font-size="1.6">
<text x="238.7" y="184.8">TITLE</text>
<text x="239.2" y="190.4">SIZE</text>
<text x="243.7" y="190.4">CODE</text>
<text x="251.6" y="190.4">DOC. NUMBER</text>
<text x="266.6" y="190.4">REV</text>
<text x="191.3" y="193.9">CHANGE by</text>
<text x="205.4" y="194.1">CHEN TE-YU</text>
<text x="225.9" y="194.1">3-Mar-2006</text>
<text x="244.7" y="193.9">SHEET</text>
<text x="253.9" y="194.1">9</text>
<text x="258.2" y="193.9">OF</text>
<text x="263.3" y="194.1">71</text>
</g>
<g font-size="1.2" fill="#f00">
<text x="107.2" y="52.2">1</text>
<text x="113.4" y="52.1">2</text>
<text x="119.6" y="52.1">1</text>
<text x="125.8" y="52.1">2</text>
<text x="164.7" y="52.2">1</text>
<text x="170.9" y="52.1">2</text>
<text x="181.8" y="52.2">1</text>
<text x="188" y="52.1">2</text>
<text x="177.1" y="80">1</text>
<text x="183.3" y="80">2</text>
<text x="111.9" y="89.4">1</text>
<text x="113.4" y="84.8">1</text>
<text x="118.1" y="89.4">2</text>
<text x="119.7" y="84.7">2</text>
<text x="130.5" y="94">1</text>
<text x="136.7" y="94">2</text>
<text x="177.2" y="91">2</text>
<text x="183.4" y="91">1</text>
<text x="141.3" y="104.9" transform="rotate(-90 141.3 104.9)">6</text>
<text x="144.3" y="104.9" transform="rotate(-90 144.3 104.9)">5</text>
<text x="147.4" y="104.9" transform="rotate(-90 147.4 104.9)">4</text>
<text x="150.6" y="104.9" transform="rotate(-90 150.6 104.9)">3</text>
<text x="153.6" y="104.9" transform="rotate(-90 153.6 104.9)">2</text>
<text x="156.8" y="104.9" transform="rotate(-90 156.8 104.9)">1</text>
<text x="100.1" y="111.2">D</text>
<text x="105.1" y="112.7">G</text>
<text x="132.9" y="111.4">7</text>
<text x="134.7" y="111.9">PGOOD2</text>
<text x="140.6" y="108.4" transform="rotate(-90 140.6 108.4)">VO2</text>
<text x="143.7" y="109.1" transform="rotate(-90 143.7 109.1)">VFB2</text>
<text x="146.8" y="110.8" transform="rotate(-90 146.8 110.8)">TONSEL</text>
<text x="149.8" y="108.7" transform="rotate(-90 149.8 108.7)">GND</text>
<text x="153" y="109.1" transform="rotate(-90 153 109.1)">VFB1</text>
<text x="156.2" y="108.4" transform="rotate(-90 156.2 108.4)">VO1</text>
<text x="156.2" y="111.6">PGOOD1</text>
<text x="158.4" y="110.3">GND</text>
<text x="162.3" y="111.4">24</text>
<text x="162.3" y="109.8">25</text>
<text x="193" y="111.2">G</text>
<text x="198.1" y="109.6">D</text>
<text x="100.2" y="115.9">S</text>
<text x="119.6" y="117.4">1</text>
<text x="125.8" y="117.4">2</text>
<text x="132.9" y="117.5">9</text>
<text x="132.9" y="114.4">8</text>
<text x="134.7" y="118.1">VBST2</text>
<text x="134.7" y="115">EN2</text>
<text x="157.4" y="117.8">VBST1</text>
<text x="158.9" y="114.7">EN1</text>
<text x="162.3" y="117.5">22</text>
<text x="162.3" y="114.4">23</text>
<text x="167.8" y="117.4">1</text>
<text x="173.9" y="117.4">2</text>
<text x="198.1" y="114.3">S</text>
<text x="132.3" y="120.7">10</text>
<text x="132.3" y="123.7">11</text>
<text x="134.7" y="121.3">DRVH2</text>
<text x="134.7" y="124.3">LL2</text>
<text x="157.2" y="121">DRVH1</text>
<text x="159.1" y="124.1">LL1</text>
<text x="162.3" y="123.7">20</text>
<text x="162.3" y="120.7">21</text>
<text x="100.1" y="131.4">D</text>
<text x="132.3" y="126.9">12</text>
<text x="134.7" y="127.5">DRVL2</text>
<text x="157.3" y="127.1">DRVL1</text>
<text x="162.3" y="126.9">19</text>
<text x="193" y="131.4">G</text>
<text x="198.1" y="129.8">D</text>
<text x="100.2" y="136">S</text>
<text x="105.1" y="133">G</text>
<text x="140.6" y="132.5" transform="rotate(-90 140.6 132.5)">PGND2</text>
<text x="141.3" y="134.9" transform="rotate(-90 141.3 134.9)">13</text>
<text x="143.7" y="132.5" transform="rotate(-90 143.7 132.5)">TRIP2</text>
<text x="144.3" y="134.9" transform="rotate(-90 144.3 134.9)">14</text>
<text x="146.8" y="132.5" transform="rotate(-90 146.8 132.5)">V5FILT</text>
<text x="147.4" y="134.9" transform="rotate(-90 147.4 134.9)">15</text>
<text x="149.9" y="132.5" transform="rotate(-90 149.9 132.5)">V5IN</text>
<text x="150.6" y="134.9" transform="rotate(-90 150.6 134.9)">16</text>
<text x="153" y="132.5" transform="rotate(-90 153 132.5)">TRIP1</text>
<text x="153.6" y="134.9" transform="rotate(-90 153.6 134.9)">17</text>
<text x="156.2" y="132.5" transform="rotate(-90 156.2 132.5)">PGND1</text>
<text x="156.8" y="134.9" transform="rotate(-90 156.8 134.9)">18</text>
<text x="198.1" y="134.5">S</text>
<text x="172.4" y="146.8">1</text>
<text x="178.6" y="146.8">2</text>
<text x="142.4" y="154">1</text>
<text x="151.7" y="154">1</text>
<text x="142.4" y="160">2</text>
<text x="151.6" y="160">2</text>
<text x="132" y="165.6">1</text>
<text x="138.2" y="165.6">2</text>
</g>
<g font-size="1.2" fill="#00f">
<text x="127.5" y="67.5">51124AGND</text>
<text x="155.5" y="67.5">51124AGND</text>
<text x="108.9" y="77.2">14-</text>
<text x="190.6" y="80.3">9-</text>
<text x="76.7" y="86.9">39-,11-,10-,8-,7-,6-,5-,9-</text>
<text x="103.5" y="87.1">13-,8-,7-,9-</text>
<text x="108.9" y="84.9">10-</text>
<text x="189.9" y="86.5">14-</text>
<text x="197.4" y="89.1">13-,8-,7-,9-</text>
<text x="113.6" y="94.3">9-</text>
<text x="208.7" y="101">39-,11-,10-,8-,7-,6-,5-,9-</text>
<text x="252.3" y="111.8">61-,43-,41-,25-,24-,21-,18-,10-</text>
<text x="20.7" y="126.3">POWERPAD_2_0610</text>
<text x="235.2" y="126.3">POWERPAD_2_0610</text>
<text x="183.8" y="135.1">56-,51-,43-,39-,38-,14-,13-,12-,10-,8-,7-</text>
<text x="139.9" y="179.4">51124AGND</text>
</g>
</svg>
